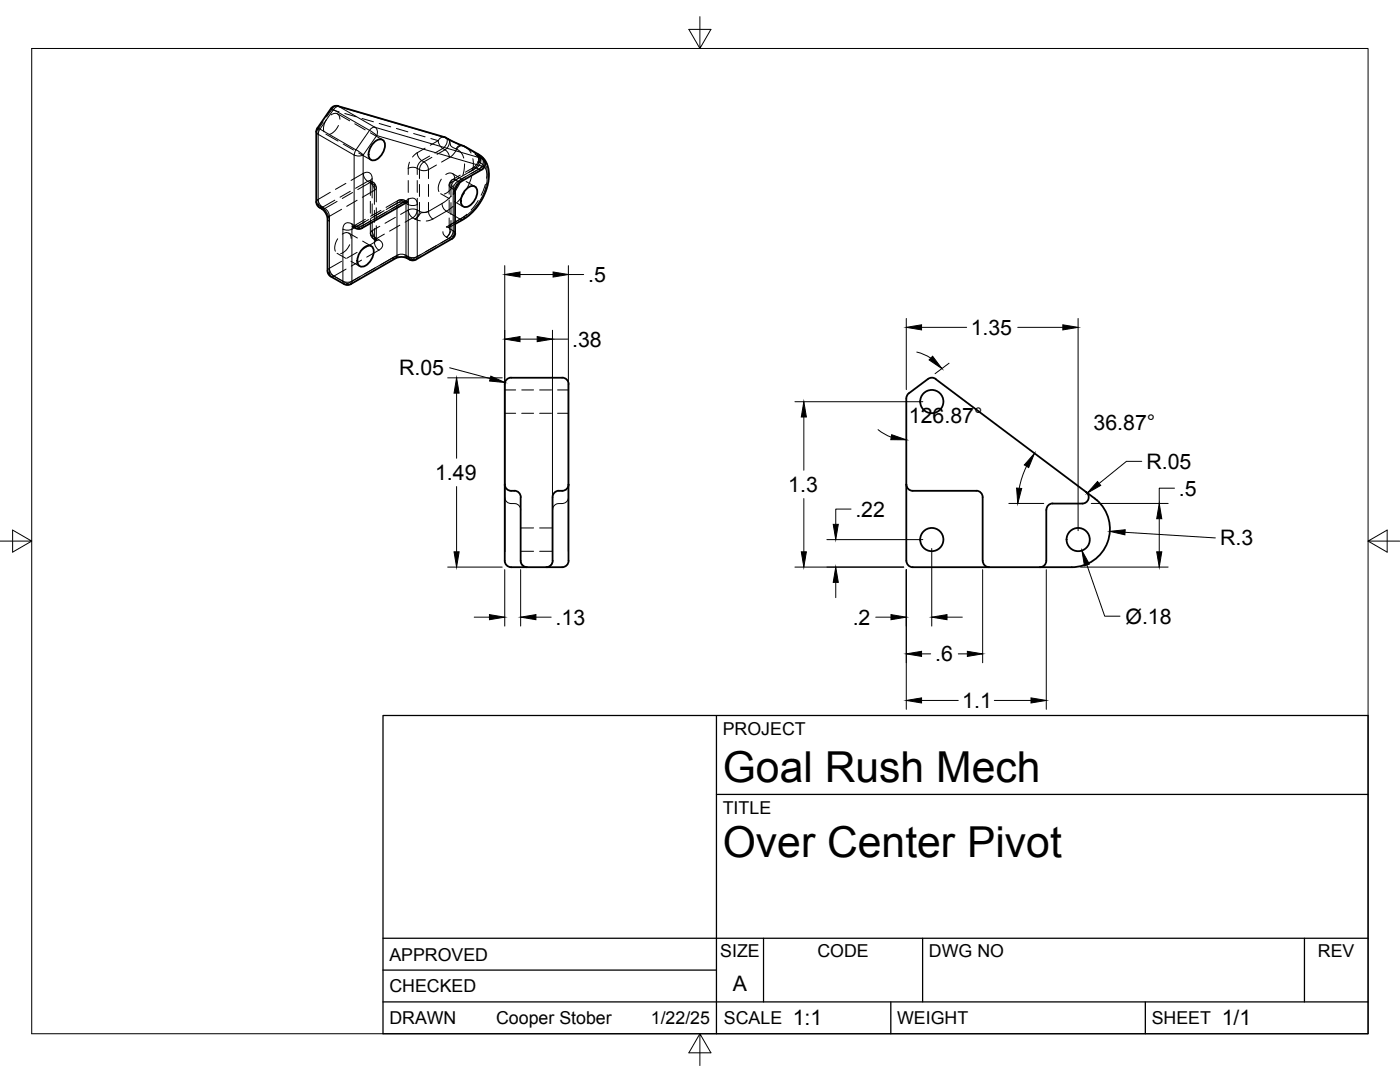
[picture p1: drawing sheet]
<svg xmlns="http://www.w3.org/2000/svg" width="279mm" height="216mm" viewBox="0 0 279 216" stroke-linecap="round" stroke-linejoin="round" font-family="sans-serif">
<!-- layer: Visible -->
<g fill="none" stroke="#000" stroke-width=".36">
<path d="M74.8 28.3a1.27 1.27 0 0 1 1.8-.2 3 3 0 0 1-2.2 3.9 1.17 1.17 0 0 1-.8-1.7 3.8 3.8 0 0 1 1.2-2zM88.7 27.4l-21.2-6.2a1.29 1.29 0 0 0-1.5 .5l-2.9 4.3v14.3a1.88 1.88 0 0 0 1.2 1.4l.6 .6 .5 1.2v10.6M88.7 27.4l1.5 .8 2.5 1 3.4 2 .9 1.1 .5 1.8 .1 1.4-.3 1.7-.5 1.5-1 1.8-1.1 1.4-1.2 1.2-2.7 1.6M93.2 37.6a1.27 1.27 0 0 1 1.8-.2 3 3 0 0 1-2.2 3.9 1.17 1.17 0 0 1-.8-1.7 3.8 3.8 0 0 1 1.2-2zM95.2 31l1 .6M96.2 31.6a1.28 1.28 0 0 1 0 2.2l-4.3 2.5-.9 1.1-.2 .7v8.4M72.5 49.5a1.27 1.27 0 0 1 1.9-.2 3 3 0 0 1-2.3 3.9 1.17 1.17 0 0 1-.7-1.7 3.8 3.8 0 0 1 1.1-2zM81.4 40.3l-9.2 5.2a1.91 1.91 0 0 1-1.8-.3h-.1M83 51.8a1.81 1.81 0 0 1-1.8-.3l-1.2-.2-1 .2-9 5.2a1.26 1.26 0 0 1-1.3 0l-2.7-1.5a1.3 1.3 0 0 1-.6-1.2M90.8 46.5a1.28 1.28 0 0 1-.6 1.1l-7.2 4.2M102 75.4h10.2M102 75.4a1.28 1.28 0 0 0-1.3 1.2v35.3a1.28 1.28 0 0 0 1.3 1.3"/>
<path d="M112.2 75.4a1.25 1.25 0 0 1 1.3 1.2v35.3a1.24 1.24 0 0 1-1.3 1.3M186.7 75.6l30.1 22.6M186.7 75.6a1.26 1.26 0 0 0-1.5 0l-3.8 2.9-.5 .7v32.7M100.7 96.7a1.28 1.28 0 0 0 1.3 1.2M102 97.9a1.4 1.4 0 0 1 1.9 1.3v12.7a1.28 1.28 0 0 0 1.3 1.3M112.2 97.9a1.41 1.41 0 0 0-1.9 1.3v12.7M113.5 96.7a1.28 1.28 0 0 1-1.3 1.2M180.9 96.7a1.27 1.27 0 0 0 1.2 1.2h12.7a1.23 1.23 0 0 1 1.3 1.3v12.7a1.32 1.32 0 0 0 1.3 1.3M216.8 98.2l2.1 1.6M216.8 98.2a1.28 1.28 0 0 1 .4 1.4 1.28 1.28 0 0 1-1.2 .9M218.9 99.8a7.6 7.6 0 0 1 2.1 8.4 7.6 7.6 0 0 1-7.1 5h-6.4M102 113.2h10.2"/>
<path d="M110.3 111.9a1.28 1.28 0 0 1-1.3 1.3M180.9 111.9a1.27 1.27 0 0 0 1.2 1.3h15.3M197.4 113.2h10.1M208.8 101.7v10.2a1.27 1.27 0 0 1-1.3 1.3M210.1 100.5h5.9M210.1 100.5a1.27 1.27 0 0 0-1.3 1.2"/>
<circle cx="186" cy="80.1" r="2.32"/>
<circle cx="186" cy="107.7" r="2.32"/>
<circle cx="215.2" cy="107.7" r="2.32"/>
</g>
<!-- layer: Hidden -->
<g fill="none" stroke="#000" stroke-width=".2">
<path d="M65 26.8l2.5 1.4M65.2 23.9a2.88 2.88 0 0 0-.5 2.4M66.1 22.9a1.03 1.03 0 0 1 1.2-.2 1.03 1.03 0 0 1 .5 1.1M67.4 22.7l2.4 1.4M67.5 25l-.6 1.1-1.2 .7M68.5 28.7l2 1.2M70.8 24.7l2.1 1.2M71.6 30.5l2.4 1.4M73.9 39v-3l.1 .1a1.6 1.6 0 0 1 1.1 1.4v2.8M73.9 26.5l2.4 1.4M87.9 38.7l1.8 .9M88.1 35.8a2.8 2.8 0 0 0-.5 2.4"/>
<path d="M89 34.8a1.03 1.03 0 0 1 1.2-.2 1.03 1.03 0 0 1 .5 1.1M89.6 39.9v2.4M90.3 34.6l1.7 1M90.5 36.9l-.7 1.1-1.1 .7M91.8 34.9l-1.7 1.1-.3 .3-.2 .4v2M93 36.2l1.8 1M95.2 31l.3 .6v.5l-.3 .6-.6 .7-1.7 1M67.3 50.5l1.7 1M67.4 47.6a2.88 2.88 0 0 0-.5 2.5M68.3 46.7a1.04 1.04 0 0 1 1.2-.2 1.04 1.04 0 0 1 .6 1.1M69.6 46.5l1.7 1M69.8 48.8l-.7 1.1-1.1 .7"/>
<path d="M70 52.1l1.8 1M72.4 48.1l1.7 1M72.9 43.8l-2.6 1.4M73.9 43.8v2.7a1.5 1.5 0 0 0 1.1 1.4l.1 .1v-3M73.9 40.2v2.3M75.1 41.5v2.3M76 42l-2 1.2M81.4 40.3h-.1a1.65 1.65 0 0 0-1.8-.3l-2.5 1.4M89.6 43.5v1.9l1.2-.7M90.7 40.2l1.7 1M100.7 77.8h2.2M104.1 77.8h2.4"/>
<path d="M107.7 77.8h2.4M111.3 77.8h2.2M100.7 99.2a1.44 1.44 0 0 0 1.9 1.3 1.25 1.25 0 0 1 1.3 1.2M100.7 82.5h2.2M104.1 82.5h2.4M107.7 82.5h2.4M111.3 82.5h2.2M113.5 99.2a1.44 1.44 0 0 1-2 1.3 1.25 1.25 0 0 0-1.2 1.2M103.9 111.9a1.25 1.25 0 0 0 1.3 1.3M103.9 111.9h.1M103.9 110h2.6M103.9 105.3h2.6"/>
<path d="M107.7 110h2.6M107.7 105.3h2.6M110.3 111.9a1.25 1.25 0 0 1-1.3 1.3M110.3 111.9h.1"/>
</g>
<!-- layer: Visible Narrow -->
<g fill="none" stroke="#000" stroke-width=".2">
<path d="M63.3 25.5l.6 .2M63.9 25.8l7.1 4.1M63.9 25.8l-.4 1-.4-.5M66.1 21.7l.5 .2M66.5 21.9l-2.6 3.9M66.5 21.9l7.2 4.1M67.5 21.2h.2a1.15 1.15 0 0 0-1.1 .7M70.7 30.9l-7.2-4.1v14l.4 .3M70.7 30.9v14.1M70.7 30.9l1.1 .2 .7-.2M71.1 29.9l1.4 1M71.1 29.9l-.4 1"/>
<path d="M72.5 30.9v14.1M73.7 26l-2.7 3.9M73.7 26l1.5 1M74.8 25.4l21.3 6.2M74.8 25.4l-7.2-4.1 21.3 6.2M74.8 25.4a1.27 1.27 0 0 1 .4 1.7M74.8 25.4a1.15 1.15 0 0 0-1.1 .6M75.2 27.1l21.2 6.1M75.2 27.1l-2.7 3.8M81.5 39.8l-9 5.2M88.7 27.4h.2M88.9 27.5l.4 .2"/>
<path d="M88.9 27.4l.1 .1M89.3 27.7h.2zM89.3 27.7l3 1.4 2.8 1.6h-.3l1.3 .9M90.4 38.8v8.3l-7.1 4.1v-10.4M90.8 38.2l-.3 .6M92.2 29l.4 .2M92.3 35.7l-.3 .5M92.5 29.1l.4 .2M95.1 30.7l.2 .1M95.1 30.6l.5 .7M95.3 30.7l.5 .7M95.3 30.7l.3 .2"/>
<path d="M95.8 31.3l-.1 .1M96.1 31.6a1.27 1.27 0 0 1 .4 1.6M96.1 31.6h.1M96.4 33.2l-4.1 2.4a4 4 0 0 0-1.8 3.2M96.5 33.2l-.3 .6M96.7 33.3a7 7 0 0 1-.8 6.6l-1.5 1.9-1.7 1.4M63.1 40.3l.7 1.1M63.9 41.1l.3 .6M64 41.1a4 4 0 0 1 1.8 3.1l-.1 10.4 2.7 1.5v-10.4a1.11 1.11 0 0 1 .6-1.1 1.11 1.11 0 0 1 1.2 .1M65.4 54l.6 1.2M65.4 43.7l.3 .5M70.2 44.7l.5 .3"/>
<path d="M70.3 56.1l-.3 .6M70.3 44.7l.2 .6M70.3 56.1l-.8 .2-1.1-.2 .3 .6M70.4 45.2l-.1 .5-.4 .2h-.7l-.8-.2M70.7 44.9l1.1 .2 .7-.2M70.7 44.9l.3 .6M70.8 45.4l-.6 .3v10.4M72.5 44.9l-.3 .6M79.2 50.9l1.1-.2 .7 .2M79.2 51l-.2 .5M79.2 50.9l-9 5.2M79.2 41.5v9.4"/>
<path d="M80.9 40.5l.1 .1M81 40.5h.1M81 50.9l.5 .3M81 40.6l.5 .2M81 40.6v10.3M81 51l.3 .5M81.2 40.4a1.06 1.06 0 0 1 1.3-.8 1.06 1.06 0 0 1 .8 1.2M81.3 40.3l.2 .5M81.5 51.2l.7 .2 1.1-.2-.3 .6M81.5 40.8l1.1 .2 .7-.2M81.5 40.8v10.4M81.5 51.2l.2 .6"/>
<path d="M90.8 46.5l-.6 1.1M92.7 43.2l-1.9 1.1M92.7 43.2l-.3 .6"/>
</g>
<!-- layer: Hidden Narrow -->
<g fill="none" stroke="#000" stroke-width=".2">
<path d="M63.1 26.3l.4-.5v1M64.5 24.3l-1 1.5-.1-.2M65.9 38.4l-2.4 1.4M66 21.7l.2 .2-1 1.4M66.8 39.9l-2.4 1.4 .4 .3 2.5-1.4M67.4 21.2a1.13 1.13 0 0 0-1.2 .7l1.5 .4M68.8 22.6l2.3 .7M69 36.6l-2 1.2M69.9 38.2l-2 1.1M70.4 38.4l-2.1 1.2M71 37.6l2.4-1.4 .4 .2-2.4 1.4M71.3 40l-2.1 1.2"/>
<path d="M72.2 23.6l2.3 .7M72.5 34.6a1.1 1.1 0 0 1 1.2-.1 1.1 1.1 0 0 1 .6 1.1v1.1M72.5 34.6a2.02 2.02 0 0 0 .9 1.6 .53 .53 0 0 1 .6-.1 .53 .53 0 0 1 .3 .6 .55 .55 0 0 1-.4-.5 .55 .55 0 0 1 .4-.6M72.5 34.6l-2.4 1.4M73.8 36.4a.55 .55 0 0 1 .7 0 .55 .55 0 0 1 .2 .6 .53 .53 0 0 1 .4 .5 .53 .53 0 0 1-.4 .5 2 2 0 0 0-.9-1.6zM74.3 36.7l.4 .3v3.8M74.3 36.7v2.8M74.7 38l-2.4 1.4M75.7 24.6l2.3 .7M79.1 25.6l2.3 .7M81.5 33.6a1.99 1.99 0 0 1 1.8 0v1.2M81.5 33.6v1.2"/>
<path d="M81.5 36v2.4M81.5 39.6v1.2M81.7 32.4l-.2 1.2M82.5 26.6l2.3 .7M83.3 30.5l-1 .8M83.3 30.5a2.07 2.07 0 0 0 .9 1.5l1.5-.9M83.3 36v2.4M83.3 39.6v1.2M83.7 36.8v2.4M84.3 32.5l.3-.2a1.91 1.91 0 0 1 .9 1.5 1.99 1.99 0 0 1-1.8 0l.2-.7zM84.8 29.6l-1.5 .9M85.5 33.8v1.8"/>
<path d="M85.5 36.8v2.4M86.2 31.4l-1.6 .9-.4-.3a1.97 1.97 0 0 0-.9 1.6l.4 .2v1.8M87.1 32.9l-1.6 .9M88.7 27.4a1.09 1.09 0 0 0-1.2 .7l-1.5-.5M88.8 29.9a1.97 1.97 0 0 1 .9 1.5l.8-.6 .6-1 .4 .2a2.51 2.51 0 0 1 1 1.5M88.8 29.9l-.5-.3-1.5 .9M88.8 29.9l-1.6 .9M89 27.5a1.46 1.46 0 0 1-.7 2.1 2.06 2.06 0 0 1-.8-1.5l-1.6 .9M89.7 31.4l-1.6 .9M90 39.2l-.8 .7-1 .7a1.92 1.92 0 0 0 .9 1.5l1.3-.9M90 37.5l.4 .2M90 36.4v2.8"/>
<path d="M90.2 35.9l.4-.1 .3 .1a1.91 1.91 0 0 0-.9 1.6 .55 .55 0 0 1-.4-.6 .55 .55 0 0 1 .4-.5zM90.4 37.7l.4 .5M90.4 37.7v1.1M91.4 36.2a2.05 2.05 0 0 0-1 1.5M91.4 36.2h.6M91.6 35.5l-1.6 .9M91.9 36.2l-1.1 2M92.2 29a1.07 1.07 0 0 0-1.2 .7l-1-.6-.3-1-.2-.4a1.51 1.51 0 0 1-.7 2.2M92.5 35l-1.6 .9 .5 .3M92.5 29.1a1.36 1.36 0 0 0-1.4 .6h-.1M92.7 38.5l-1.4 1.8M92.7 32.7l-.3 2.4"/>
<path d="M92.9 29.3l.7 .6 .4 .6M92.9 35.3l-1.5 .9M94.1 35.2l-.8 2.2M94.2 34a.55 .55 0 0 1 .3-.6 .55 .55 0 0 1 .6 .1l-1.6 .9M94.2 34l-1.6 .9M94.4 31.7v2.3M95.6 31.3v1a2.91 2.91 0 0 1-1.4 1.7M95.6 30.9l.7 .6 .4 .6M95.7 31.4l.2 .5-.2 .4h-.3h.1M95.7 31.4a1.51 1.51 0 0 1-.6 2.1l.4 .3-1.5 .9M95.8 31.4l-.2 1 .6 .3 .5 .6M96.2 31.6a1.46 1.46 0 0 1-.7 2.2h.7"/>
<path d="M96.9 36.8l-.9 2.2M97.1 33.2l.1 1.4-.1 1M63.1 40.3l.4-.5a2 2 0 0 0 .9 1.5l-.6 .1M64.2 41.7h.1a.91 .91 0 0 1 1.3 .9l.1 .6 2.5-1.4M65.4 43.7l.3-.5v1M65.7 53.5l-.3 .6M66.6 55.1l-.6 .1M66.6 55.1l2.7 1.5M68.2 52.1l-2.5 1.4a2.07 2.07 0 0 0 .9 1.6M69.1 53.7l-2.5 1.4M69.3 56.6l.7 .1M69.3 56.6l-.6 .1"/>
<path d="M71 45.5h1.2M71.1 45.2l-.6 .1M71.1 45.2l-.4-.1-.3 .1M71.3 50.4l-2.1 1.1M71.8 55.2l-2.5 1.4M72.2 51.9l-2.1 1.2M72.9 44.2l-2.1 1.2M73.6 43.8l-2.5 1.4M74 46.2l.3-.2a1.95 1.95 0 0 0 .9 1.6 .55 .55 0 0 1-.7 .1 .55 .55 0 0 1-.2-.6l-.4-.5zM74 44.1l-2.4 1.4-.5-.3M74.3 40.7v2.4M74.3 44.3v2.8l.4 .2"/>
<path d="M74.7 45.6v2.8l-2.4 1.4M74.7 42v2.4M74.9 53.5l-2.1 1.2M75.6 47.9a.56 .56 0 0 1-.6 0 .56 .56 0 0 1-.3-.6 .54 .54 0 0 1 .4 .5 .54 .54 0 0 1-.4 .6 1.95 1.95 0 0 0 .9 1.5M75.6 49.9l-2.4 1.4M75.8 45.1l-1.5 .9M76 42.4l-2 1.2M76.7 42l-2.1 1.2M76.7 46.7l-1.5 .9 .4 .3a1.08 1.08 0 0 1 .8 1 1.08 1.08 0 0 1-.8 1M77.1 42.3l-2.1 1.2M78.3 51.5h.7M78.3 51.5l-2.4 1.4"/>
<path d="M78.9 43.4l-2.1 1.2M79.2 40.6v.9M79.2 40.6l-2.1 1.2M79.5 51.1l-1.2 .4M79.8 44.9l-2.1 1.2M80.7 51.1l1.2 .4M80.9 40.5a1.92 1.92 0 0 0-1.7 .1M81 40.5a.53 .53 0 0 0-.3-.5 .53 .53 0 0 0-.6 0l-2.4 1.4M81.2 40.4l-.6-.1-2.5 1.4M81.3 40.3l-.3-.1-.4 .1-.5-.3a.55 .55 0 0 0-.6 0 .55 .55 0 0 0-.3 .6M81.5 41.9a1.99 1.99 0 0 1 1.8 0 1.95 1.95 0 0 1-.9 1.6 1.97 1.97 0 0 1-.9-1.6zM81.5 41.9l-1.6 .9"/>
<path d="M81.9 51.5l.6 .3h.5M81.9 51.5h-.6M82.4 43.5l-1.6 .8M82.4 43.5l.4 .2M82.8 43.7l1.1 .4M83.3 41.9l.4 .3a2 2 0 0 1-.9 1.5M83.7 40.4v1.8a1.99 1.99 0 0 0 1.8 0M83.9 50.8l-1.7 1h-.5M85.5 40.4v1.8l-1.5 .3-.6 .7-.6 .5M86.4 43.7l-1.3 .4M86.4 43.7l2.7-1.6 2.7 1.6-2.7 1.6M87 49.1l-2.1 1.1"/>
<path d="M88.2 40.6l-2.7 1.6a2.06 2.06 0 0 0 .9 1.5M88.4 46.2l.1 .6 .6 .5M89.1 45.3h.1M89.1 45.3a.53 .53 0 0 0 .6 0 .53 .53 0 0 0 .3-.5l-.4 .4 .2 .7-.1 .6-.6 .8M90 40.4v2.4M90 44v1.8l.4 .2M90.2 47.6h-.6l-1.6 .9M90.8 46.5l-.4-.5a2 2 0 0 1-.8 1.6l-.5-.3M90.8 44.3l-.8 .4a.55 .55 0 0 0-.4 .6 .55 .55 0 0 0 .4 .5 2 2 0 0 1-.9 1.5M93.2 42.8l-1.4 .9 .6 .1M95.4 40l-1.4 1.9"/>
</g>
<!-- layer: Border -->
<path d="M6.3 9.7h266.7v196.6h-266.7zM139.7 3.3v6.4l2.2-3.8h-4.4l2.2 3.8M0 108h6.3l-3.8-2.2v4.4l3.8-2.2M273 108l3.8 2.2v-4.4l-3.8 2.2h6.4M139.7 206.3l-2.2 3.8h4.4l-2.2-3.8v6.3" fill="none" stroke="#000" stroke-width=".2"/>
<!-- layer: Titleblock -->
<path d="M76.4 142.8h196.6v63.5h-196.6zM143 158.5h130M143 142.8v63.5M76.4 199.9h196.6M76.4 193.6h66.6M76.4 187.2h196.6M152.4 187.2v12.7M177.8 199.9v6.4M184.1 187.2v12.7M228.6 199.9v6.4M260.3 187.2v12.7" fill="none" stroke="#000" stroke-width=".25"/>
<!-- layer: FD_Dimensions -->
<g fill="none" stroke="#000" stroke-width=".2">
<path d="M100.7 53v57.1M103.8 54.8h6.6M113.4 53v57.1M113.4 54.8h3.1M89.3 75.4h10.9M89.7 73.4l8.1 2.1M91.1 78.4v13M103.8 67.7h3.4M110.3 65.9v44.2M110.3 67.7h3M180.9 63.5v14.2M183 70.2l1.4 .5 1.4 .8"/>
<path d="M183.9 65.3h9M189.4 72.5l-2.8 2.1M203.1 65.3h9M215.2 63.5v42.4M91.1 97.1v13M158.6 80.2h25.6M160.4 83.2v10.6M160.4 99.5v10.6M175.2 85.7l1.3 .9 1.4 .6M204.9 93l-1 2.5-.5 1.9M227.9 92.1h-3.1l-5.4 4.4M234.4 97.4h-3v3.1"/>
<path d="M89.3 113.2h10.9M100.7 113.7v11.2M103.9 113.7v11.2M158.6 113.2h21.8M165 107.7h19.2M166.8 116.2v3.1M169.8 101.6h-3v3M180.9 113.7v27.8M185.9 109.5v15.4M196.1 113.7v18.5M201.3 100.5h7M208.8 113.7v27.8"/>
<path d="M215.7 113.2h17.4M216.9 112.7l3.6 10.3h3M217.8 100.5h15.3M224.5 106.2l18 1.1M231.4 103.5v6.6M94.6 123.1h3.1M107 123.1h3M174.8 123.1h3M183.9 139.8h7.3M183.9 130.5h1.8M189 123.1h3M191.2 130.5h1.9"/>
<path d="M198.4 139.8h7.4"/>
</g>
<g fill="#000" stroke="#000" stroke-width=".2">
<path d="M100.7 54.8l3.1-.5v1zM110.4 54.3l3 .5-3 .5zM91.1 75.4l.5 3h-1zM98 75.1l2.8 1.2-3.1-.3zM100.7 67.7l3.1-.5v1zM107.2 67.2l3.1 .5-3.1 .5zM180.9 65.3l3-.5v1zM186.1 71.1l1.9 2.5-2.6-1.8zM212.1 64.8l3.1 .5-3.1 .5zM160.4 80.2l.5 3h-1zM177.9 86.7l3 1.1-3.1-.1zM202.9 97.4l1 .1-.8 3z"/>
<path d="M206.5 90.4l-1.2 2.9-.9-.5zM219 96.1l.7 .8-2.7 1.5zM90.6 110.1h1l-.5 3.1zM159.9 110.1h1l-.5 3.1zM166.8 113.2l.5 3h-1zM166.3 104.6h1l-.5 3.1zM215.9 109.9l1.5 2.7-1 .3zM221.5 106l3.1-.3-.1 1zM230.8 110.1h1.1l-.5 3.1zM231.4 100.5l.5 3h-1.1zM97.7 122.6l3 .5-3 .6zM103.9 123.1l3.1-.5v1.1z"/>
<path d="M177.8 122.6l3.1 .5-3.1 .6zM180.9 139.8l3-.5v1zM180.9 130.5l3-.5v1zM185.9 123.1l3.1-.5v1.1zM193.1 130l3 .5-3 .5zM205.8 139.3l3 .5-3 .5z"/>
</g>
<g font-size="8.5">
<text x="144.3" y="156">Goal Rush Mech</text>
<text x="144.3" y="171">Over Center Pivot</text>
</g>
<g font-size="4.3">
<text x="117.4" y="56.3">.5</text>
<text x="114.2" y="69.2">.38</text>
<text x="193.7" y="66.8">1.35</text>
<text x="79.7" y="74.9">R.05</text>
<text x="181.4" y="84.3">126.87°</text>
<text x="218.2" y="85.9">36.87°</text>
<text x="86.8" y="95.8">1.49</text>
<text x="228.8" y="93.5">R.05</text>
<text x="157.3" y="98.1">1.3</text>
<text x="235.3" y="98.9">.5</text>
<text x="170.7" y="103.1">.22</text>
<text x="243.5" y="108.8">R.3</text>
<text x="110.9" y="124.7">.13</text>
<text x="170.2" y="124.7">.2</text>
<text x="224.6" y="124.4">Ø.18</text>
<text x="186.6" y="132">.6</text>
<text x="192" y="141.3">1.1</text>
<text x="146.3" y="197.7">A</text>
<text x="158.2" y="204.6">1:1</text>
<text x="243.8" y="204.6">1/1</text>
</g>
<g font-size="3.5">
<text x="144.3" y="146.6">PROJECT</text>
<text x="144.3" y="162.3">TITLE</text>
<text x="77.7" y="191.7">APPROVED</text>
<text x="143.7" y="191">SIZE</text>
<text x="163.1" y="191">CODE</text>
<text x="185.4" y="191">DWG NO</text>
<text x="263" y="191">REV</text>
<text x="77.7" y="198">CHECKED</text>
<text x="77.7" y="204.4">DRAWN</text>
<text x="99" y="204.4">Cooper Stober</text>
<text x="129.9" y="204.4">1/22/25</text>
<text x="144.5" y="204.4">SCALE</text>
<text x="179" y="204.4">WEIGHT</text>
<text x="229.8" y="204.4">SHEET</text>
</g>
</svg>
